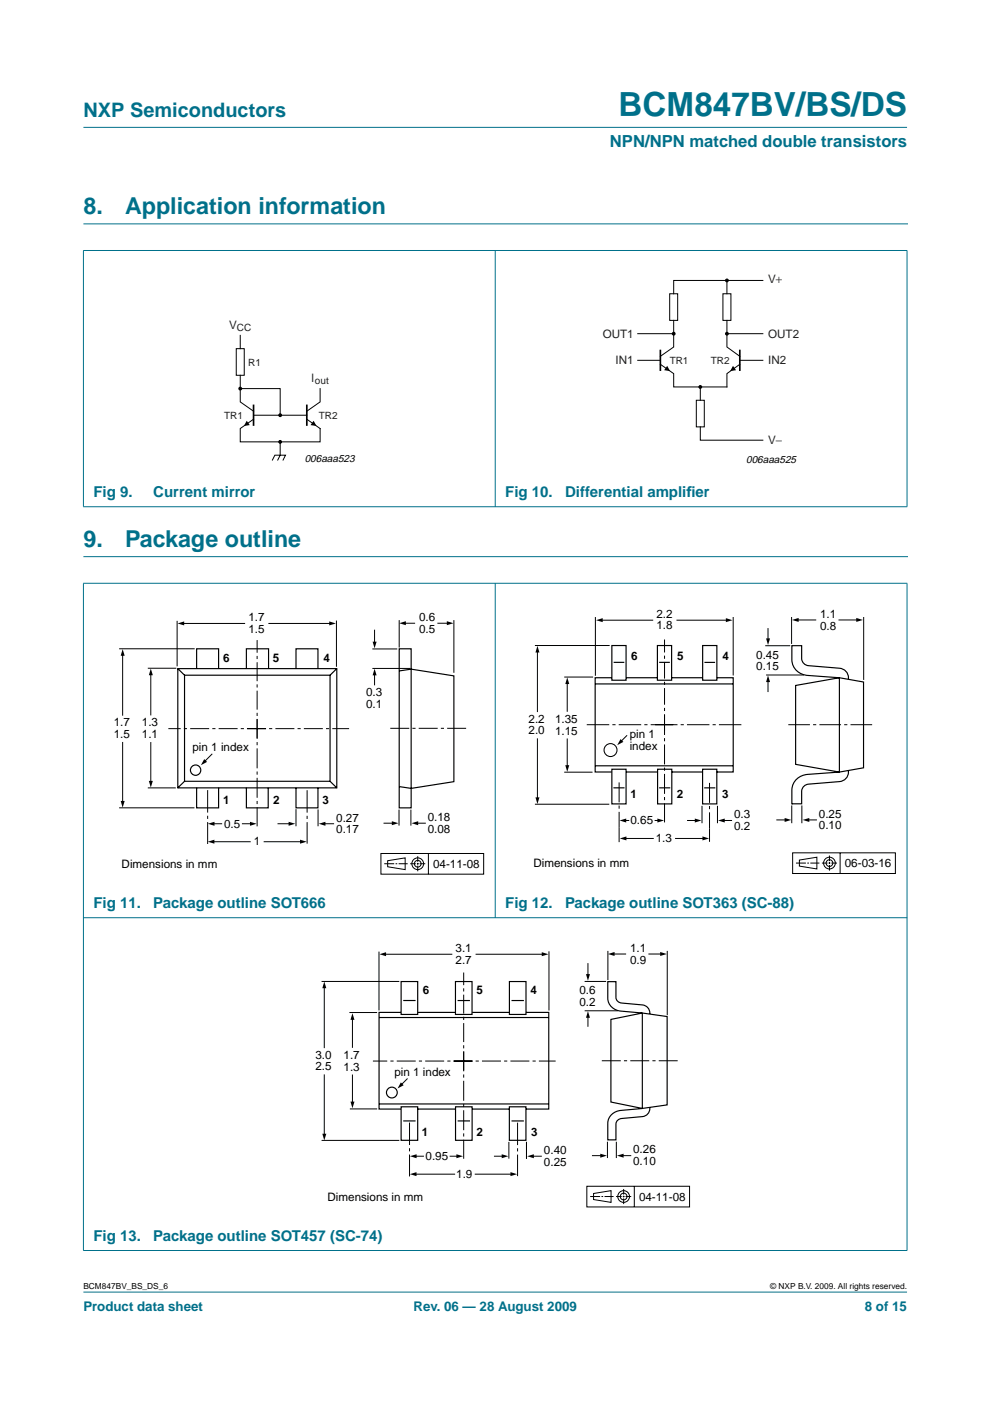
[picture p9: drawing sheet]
<svg xmlns="http://www.w3.org/2000/svg" width="210mm" height="297mm" viewBox="0 0 210 297" stroke-linecap="round" stroke-linejoin="round" font-family="sans-serif">
<g fill="#00708a" stroke="#00708a" stroke-width=".21">
<path d="M17.7 273.9h174.6z"/>
<path d="M17.7 27h174.6z"/>
<path d="M17.7 53.2v54.2z"/>
<path d="M105 53.1v54.4z"/>
<path d="M192.3 53.2v54.2z"/>
<path d="M17.6 53.1h174.8z"/>
<path d="M17.6 107.4h174.8z"/>
<path d="M17.7 123.7v141.4z"/>
<path d="M105 123.6v71z"/>
<path d="M192.3 123.7v141.4z"/>
<path d="M17.6 123.7h174.8z"/>
<path d="M17.6 194.6h174.8z"/>
<path d="M17.6 265.1h174.8z"/>
</g>
<path d="M17.7 47.5h174.7M17.7 118h174.7" fill="none" stroke="#00708a" stroke-width=".21"/>
<g fill="none" stroke="#000" stroke-width=".21">
<path d="M154.1 59.5v2.8M161.7 59.5h-18.9v2.8M50.1 73.9h1.7v5.7h-1.7zM50.9 71.1v2.8M50.9 79.6v5.6l2.9 2M135.2 70.7h7.6M135.2 76.4h4.8M140 77.2l2.8 2v2.8h11.3v-2.8l2.8-2M142 62.3h1.7v5.6h-1.7zM142.8 67.9v5.7l-2.8 1.9M153.3 62.3h1.7v5.6h-1.7zM154.1 67.9v5.7l2.8 1.9"/>
<path d="M154.1 70.7h7.6M156.9 76.4h4.8M50.9 82.4h8.5v5.6M53.8 88.9l-2.9 2v2.8h17v-2.8l-2.9-2M53.8 88h11.2M57.7 97.6l.6-1.1h2.2l-.5 1.1M59.4 93.7v2.8l-.6 1.1M67.9 82.4v2.8l-2.9 2M147.6 84.9h1.7v5.6h-1.7zM148.5 90.5v2.8h13.2M148.5 82v2.9M25.3 137.6h16"/>
<path d="M26 138.8v12.9M37.6 131.6v9.7M38.7 132.2h13.3M56.9 132.2h13.2M71.3 131.6v9.8M78.9 137.6h5.3M79.4 133.5v2.8M84.6 131.5v5.8M85.7 132.1h2.3M92.7 132.1h2.3M96.2 131.5v11.1M113.4 136.9h15.9"/>
<path d="M113.9 138.1v12.9M126.2 130.8v12.5M127.4 131.5h11.1M143.4 131.5h10.8M155.5 130.8v12.4M162.2 136.9h5.3M162.8 133.2v2.4M167.8 130.8v5.7M169 131.4h4.1M177.8 131.4h4M183.1 130.8v13.4M26 157.3v12.8"/>
<path d="M31.3 141.7h6.1M32 142.9v8.8M32 157.3v8.5M45 159.8l-1.6 1.6M78.9 141.7h8.1M79.4 142.9v2.4M113.9 156.5v12.8M119.6 143.5h6.2M120.3 144.7v6.2M120.3 156.6v5.9M133 155.9l-1.3 1.3M162.4 143.1h8.1"/>
<path d="M162.8 144.3v2.4M25.3 171.3h15.9M31.3 167h6M45.1 178.5h8.1M45.2 174.7h1.9M51.3 174.7h2M55.9 178.5h8M58.8 174.7h2.7M62.8 171.6v3.6M67.4 171.6v3.6M68.7 174.7h2.1M81.3 174.5h2.1"/>
<path d="M84.6 171.7v3.3M87.1 171.7v3.3M88.4 174.5h1.9M113.4 170.5h15.8M119.6 163.7h6M131.3 175.4v3.1M132.5 177.8h6.1M132.5 174h.9M138.8 174h.9M143.1 177.8h6.1M145.7 174h1.9M148.8 170.9v3.6"/>
<path d="M150.4 175.7v2.8M152.1 170.9v3.6M153.4 174h1.8M164.6 173.8h2M167.9 170.8v3.7M170 170.8v3.7M171.3 173.8h1.9M80.8 181h21.7v4.3h-21.7zM81.5 183.1h2.1M82.2 182.5l3.7-.6v2.5l-3.7-.6zM83.9 183.1h.3M84.5 183.1h1.9"/>
<path d="M87 183.1h1.2M88.4 183.1h.3M88.6 181.5v1.2M88.6 183v.3M88.6 183.5v1.2M89 183.1h1.2M90.8 181v4.3M168.1 180.8h21.7v4.4h-21.7zM168.8 183h2.1M169.5 182.3l3.7-.6v2.5l-3.7-.6zM171.2 183h.3M171.8 183h1.9"/>
<path d="M174.3 183h1.2M175.7 183h.3M175.9 181.4v1.2M175.9 182.8v.4M175.9 183.4v1.2M176.3 183h1.2M178.1 180.8v4.4M68.2 208.1h16.5M68.8 209.2v13M74.1 214.7h5.9M74.7 215.9v6.3M80.4 201.8v12.4"/>
<path d="M81.5 202.3h14.4M100.8 202.3h14.3M116.4 201.7v12.6M124 208.1h4.5M124 214.3h7M124.7 204.2v2.6M124.7 215.5v2.2M128.9 201.6v6.2M129.9 202.3h2.9M137.5 202.3h2.8M141.5 201.6v13.6M68.8 227.8v12.9"/>
<path d="M74.2 235.1h5.8M74.7 227.8v6M86.4 228.7l-1.3 1.3M68.2 241.8h16.5M88 248.9h8.5M88 245.1h1.9M95.3 245.1h1.8M100.7 248.9h7.8M104.7 245.1h2M107.9 242.1v3.6M111.6 242.1v3.6M112.9 245.1h2"/>
<path d="M124.4 251.5h21.8v4.4h-21.8zM125.1 253.7h2.1M125.5 245h2.1M125.9 253l3.7-.6v2.5l-3.7-.6zM127.5 253.7h.4M128.2 253.7h1.9M128.8 242.1v3.4M130.6 253.7h1.2M130.7 242.1v3.4M131.9 245h1.9M132 253.7h.4M132.2 252.1v1.2"/>
<path d="M132.2 253.5v.4M132.2 254.1v1.2M132.6 253.7h1.2M134.5 251.5v4.4"/>
<circle cx="88.6" cy="183.1" r=".71"/>
<circle cx="88.6" cy="183.1" r="1.24"/>
<circle cx="175.9" cy="183" r=".71"/>
<circle cx="175.9" cy="183" r="1.24"/>
<circle cx="132.2" cy="253.7" r=".71"/>
<circle cx="132.2" cy="253.7" r="1.24"/>
</g>
<g fill="#000">
<path d="M141.5 77.6l.6 1.1-1.3-.2zM155.4 77.6l.7 .9-1.3 .2zM52.3 89.2l.7 .9-1.3 .2zM66.5 89.2l.6 1.1-1.3-.2zM26 137.6l.4 1.4h-.8zM37.6 132.2l1.5-.4v.8zM69.8 131.8l1.4 .4-1.4 .4zM79 136h.8l-.4 1.5zM84.6 132.1l1.5-.4v.9zM94.7 131.7l1.5 .4-1.5 .5zM113.9 136.9l.5 1.4h-.9zM126.4 131.5l1.4-.4v.8z"/>
<path d="M153.9 131.1l1.4 .4-1.4 .4zM162.4 135.4h.9l-.5 1.4zM167.9 131.4l1.4-.4v.9zM181.5 131l1.5 .4-1.5 .5zM32 141.7l.4 1.5h-.8zM79.4 141.8l.4 1.4h-.8zM120.3 143.6l.4 1.4h-.8zM131.6 156.7l.6 .6-1.3 .7zM162.8 143.2l.5 1.4h-.9zM25.6 169.8h.8l-.4 1.4zM31.6 165.6h.8l-.4 1.4zM43.3 160.9l.6 .6-1.3 .7z"/>
<path d="M44 178.5l1.5-.5v.9zM44.1 174.7l1.4-.5v.9zM53 174.2l1.4 .5-1.4 .4zM61.2 174.2l1.4 .5-1.4 .4zM63.6 178l1.4 .5-1.4 .4zM67.6 174.7l1.4-.5v.9zM83.1 174.1l1.4 .4-1.4 .5zM87.3 174.5l1.4-.4v.9zM113.5 169.1h.9l-.5 1.4zM119.9 162.2h.8l-.4 1.4zM131.4 174l1.4-.5v.9zM131.4 177.8l1.4-.5v.9z"/>
<path d="M139.4 173.5l1.4 .5-1.4 .4zM147.3 173.5l1.4 .5-1.4 .4zM148.9 177.3l1.4 .5-1.4 .4zM152.2 174l1.5-.5v.9zM166.4 173.4l1.4 .4-1.4 .5zM170.2 173.8l1.4-.4v.9zM68.8 208.1l.4 1.4h-.9zM74.7 214.8l.5 1.4h-.9zM80.4 202.3l1.5-.4v.8zM114.9 201.9l1.4 .4-1.4 .4zM124.2 206.5h.9l-.4 1.4zM124.7 214.4l.4 1.4h-.9z"/>
<path d="M128.9 202.3l1.4-.5v.9zM140 201.8l1.4 .5-1.4 .4zM74.3 233.6h.9l-.5 1.4zM85 229.5l.6 .6-1.3 .7zM68.3 240.4h.9l-.4 1.4zM86.9 248.9l1.4-.4v.9zM86.9 245.1l1.4-.4v.9zM96.8 244.7l1.4 .4-1.4 .5zM106.4 244.7l1.4 .4-1.4 .5zM108.2 248.5l1.4 .4-1.4 .5zM111.8 245.1l1.4-.4v.9zM127.3 244.6l1.4 .4-1.4 .5z"/>
<path d="M130.8 245l1.4-.4v.9z"/>
</g>
<path d="M140 74.1v4.6M156.9 74.1v4.6M53.8 85.8v4.5M65 85.8v4.5" fill="none" stroke="#000" stroke-width=".35"/>
<g fill="#000" stroke="#000" stroke-width=".25">
<circle cx="154.1" cy="59.5" r=".28"/>
<circle cx="142.8" cy="70.7" r=".28"/>
<circle cx="154.1" cy="70.7" r=".28"/>
<circle cx="50.9" cy="82.4" r=".28"/>
<circle cx="59.4" cy="93.7" r=".28"/>
<circle cx="59.4" cy="88" r=".28"/>
<circle cx="148.5" cy="82" r=".28"/>
</g>
<path d="M19.8 128.4h83.1v57.3h-83.1zM107.2 128.3h83v57.3h-83zM63.5 198.9h83.1v57.3h-83.1z" fill="none" stroke="#fff" stroke-width=".21"/>
<path d="M52.4 154.5h21.6M54.5 156.5v-20.8M56.4 154.5h-20.7M98.8 154.4h-16.5M96.2 225h21.6M98.3 227v-20.8M100.2 225h-21.1M143.7 224.9h-16.5" fill="none" stroke="#000" stroke-width=".21" stroke-dasharray="4 .7 .7 .7" stroke-linecap="butt"/>
<path d="M54.5 152.4v22.8M140.9 151.6v22.8M131.3 165.9v9.5M150.4 166v9.7M98.3 222.9v22.8" fill="none" stroke="#000" stroke-width=".21" stroke-dasharray="4.2 .7 .7 .7" stroke-linecap="butt"/>
<path d="M138.9 153.7h18.6M142.7 153.7h-18.4M44 167.5v11.4M65.1 167.5v11.4M86.8 238v11.4M109.7 238v11.4" fill="none" stroke="#000" stroke-width=".21" stroke-dasharray="4.8 .7 .7 .7" stroke-linecap="butt"/>
<g fill="none" stroke="#000" stroke-width=".25">
<path d="M84.6 137.6h2.6v33.7h-2.6zM129.7 136.9h3v7.3h-3zM139.4 136.9h3v7.3h-3zM149 136.9h3v7.3h-3zM37.7 141.8h33.7v25.2h-33.7zM37.7 141.8l1.4 1.4M39.1 143.2h30.9v22.4h-30.9zM41.7 141.8v-4.2h4.6v4.2M56.9 141.7v-4.1h-4.7v4.1M62.8 141.8v-4.2h4.6v4.2M71.4 141.8l-1.4 1.4M84.6 142.3l2.6-.4 9 1.4v22.4l-9 1.5-2.6-.4"/>
<path d="M126.2 145h29.2M129.7 143.7h-3.5v20h3.4M130.1 140.4h2.3M132.7 143.7h6.7M139.8 140.4h2.2M142.4 143.7h6.6M149.4 140.4h2.2M152 143.7h3.5v20h-3.5M168.7 145.3l9.3-1.6 5.1 .9v18.2l-5.1 .9-9.3-1.6zM179.9 143.9a2.04 2.04 0 0 0-1.9-2.2l-6.6-.6a1.59 1.59 0 0 1-1.4-1.4v-2.8h-2.1v3a3.5 3.5 0 0 0 3.4 3.3l6.7 .5v20l-6.7 .5a3.5 3.5 0 0 0-3.4 3.3v2.9h2.1v-2.7a1.59 1.59 0 0 1 1.4-1.4l6.6-.6a2.04 2.04 0 0 0 1.9-2.2M39.1 165.6l-1.4 1.4M41.7 167v4.3h4.6v-4.3"/>
<path d="M52.2 167v4.3h4.7v-4.3M62.8 167v4.3h4.6v-4.3M70 165.6l1.4 1.4M126.2 162.4h29.2M129.7 163.1h3v7.3h-3zM130.1 167h2.3M132.8 163.7h6.6M139.4 163.1h3v7.3h-3zM139.7 167h2.4M142.5 163.7h6.5M149 163.1h3v7.3h-3zM149.3 167h2.4"/>
<path d="M167.9 170.4h.1M80.4 215.7h35.9M85 214.6h-4.6v20.5h4.5M85 208.1h3.6v7h-3.6zM85.5 212.1h2.6M88.5 214.6h8M96.6 208.1h3.5v7h-3.5zM97 212.1h2.6M100.1 214.6h7.9M108 208.1h3.5v7h-3.5zM108.5 212.1h2.6M111.5 214.6h4.8v20.5h-4.8"/>
<path d="M129.5 216.1l6.7-1.3 5.2 .7v18.8l-5.2 .7-6.7-1.3zM137.8 215v-.2a1.71 1.71 0 0 0-1.6-1.7l-4.4-.4a1.28 1.28 0 0 1-1.2-1.2v-3.4h-1.7v3.6a2.87 2.87 0 0 0 2.8 2.7l4.5 .4v20.2l-4.5 .4a2.92 2.92 0 0 0-2.8 2.8v3.5h1.7v-3.4a1.24 1.24 0 0 1 1.2-1.2l4.4-.4a1.73 1.73 0 0 0 1.6-1.9M80.4 234.1h35.9M85 234.7h3.6v7.1h-3.6zM85.5 237.7h2.6M88.6 235.1h8M96.6 234.7h3.5v7.1h-3.5zM97 237.7h2.7M100.1 235.1h7.9M108 234.7h3.5v7.1h-3.5zM108.5 237.7h2.6"/>
<circle cx="41.5" cy="163.3" r="1.1"/>
<circle cx="83.1" cy="231.6" r="1.14"/>
</g>
<path d="M140.9 155v-19.4" fill="none" stroke="#000" stroke-width=".21" stroke-dasharray="3.5 .7 .7 .7" stroke-linecap="butt"/>
<path d="M184.9 153.7h-18.1" fill="none" stroke="#000" stroke-width=".21" stroke-dasharray="4.6 .7 .7 .7" stroke-linecap="butt"/>
<circle cx="129.4" cy="159" r="1.37" fill="none" stroke="#000" stroke-width=".22"/>
<text font-size="7.1" fill="#00708a" x="131.2" y="24.7">BCM847BV/BS/DS</text>
<g font-size="4.9" fill="#00708a">
<text x="17.7" y="45.5">8.</text>
<text x="26.5" y="45.5">Application information</text>
<text x="17.7" y="116">9.</text>
<text x="26.5" y="116">Package outline</text>
</g>
<text font-size="4.2" fill="#00708a" x="17.7" y="24.9">NXP Semiconductors</text>
<text font-size="3.5" fill="#00708a" x="129.3" y="31.1">NPN/NPN matched double transistors</text>
<g font-size="3.2" fill="#00708a">
<text x="19.8" y="105.3">Fig 9.</text>
<text x="32.5" y="105.3">Current mirror</text>
<text x="107.1" y="105.3">Fig 10.</text>
<text x="119.8" y="105.3">Differential amplif</text>
<text x="145.5" y="105.3">ier</text>
<text x="19.8" y="192.5">Fig 11.</text>
<text x="32.5" y="192.5">Package outline SOT666</text>
<text x="107.1" y="192.5">Fig 12.</text>
<text x="119.8" y="192.5">Package outline SOT363 (SC-88)</text>
<text x="19.8" y="263">Fig 13.</text>
<text x="32.5" y="263">Package outline SOT457 (SC-74)</text>
</g>
<g font-size="2.8" fill="#00708a">
<text x="17.7" y="278">Product data sheet</text>
<text x="87.7" y="278">Rev. 06 — 28 August 2009</text>
<text x="183.4" y="278">8 of 15</text>
</g>
<g font-size="2.5" fill="#231f20">
<text x="162.9" y="60">V+</text>
<text x="48.6" y="69.7">V</text>
<text x="127.8" y="71.6">OUT1</text>
<text x="162.9" y="71.6">OUT2</text>
<text x="130.5" y="77.2">IN1</text>
<text x="162.9" y="77.2">IN2</text>
<text x="66" y="81">l</text>
<text x="162.9" y="94.2">V−</text>
</g>
<g font-size="2.5">
<text x="52.7" y="131.7">1.7</text>
<text x="88.9" y="131.7">0.6</text>
<text x="139.2" y="131">2.2</text>
<text x="173.9" y="131">1.1</text>
<text x="52.7" y="134.1">1.5</text>
<text x="88.9" y="134.2">0.5</text>
<text x="139.2" y="133.5">1.8</text>
<text x="173.9" y="133.5">0.8</text>
<text x="47.3" y="140.3">6</text>
<text x="57.9" y="140.3">5</text>
<text x="68.6" y="140.3">4</text>
<text x="133.8" y="140">6</text>
<text x="143.6" y="140">5</text>
<text x="153.2" y="140">4</text>
<text x="160.3" y="139.6">0.45</text>
<text x="160.3" y="142.1">0.15</text>
<text x="77.6" y="147.6">0.3</text>
<text x="24.1" y="154">1.7</text>
<text x="30.1" y="154">1.3</text>
<text x="77.6" y="150.1">0.1</text>
<text x="112.1" y="153.2">2.2</text>
<text x="112.1" y="155.7">2.0</text>
<text x="117.7" y="153.3">1.35</text>
<text x="117.7" y="155.7">1.15</text>
<text x="24.1" y="156.5">1.5</text>
<text x="30.1" y="156.5">1.1</text>
<text x="40.8" y="159.2">pin 1 index</text>
<text x="133.5" y="156.5">pin 1</text>
<text x="133.5" y="159.1">index</text>
<text x="47.3" y="170.4">1</text>
<text x="57.9" y="170.4">2</text>
<text x="68.4" y="170.4">3</text>
<text x="133.7" y="169.3">1</text>
<text x="143.5" y="169.3">2</text>
<text x="153.1" y="169.3">3</text>
<text x="155.6" y="173.5">0.3</text>
<text x="173.6" y="173.4">0.25</text>
<text x="47.5" y="175.4">0.5</text>
<text x="53.8" y="179.1">1</text>
<text x="71.3" y="174.2">0.27</text>
<text x="71.3" y="176.6">0.17</text>
<text x="90.7" y="174.1">0.18</text>
<text x="90.7" y="176.5">0.08</text>
<text x="133.7" y="174.8">0.65</text>
<text x="139.1" y="178.5">1.3</text>
<text x="155.6" y="176">0.2</text>
<text x="173.6" y="175.8">0.10</text>
<text x="25.8" y="184">Dimensions in mm</text>
<text x="91.8" y="184">04-11-08</text>
<text x="113.1" y="183.9">Dimensions in mm</text>
<text x="179.1" y="183.9">06-03-16</text>
<text x="96.6" y="201.8">3.1</text>
<text x="133.6" y="201.8">1.1</text>
<text x="96.6" y="204.3">2.7</text>
<text x="133.6" y="204.3">0.9</text>
<text x="89.6" y="210.7">6</text>
<text x="101" y="210.7">5</text>
<text x="112.5" y="210.7">4</text>
<text x="122.9" y="210.8">0.6</text>
<text x="122.9" y="213.2">0.2</text>
<text x="66.9" y="224.5">3.0</text>
<text x="66.9" y="227">2.5</text>
<text x="72.8" y="224.5">1.7</text>
<text x="72.8" y="227">1.3</text>
<text x="83.6" y="228.1">pin 1 index</text>
<text x="89.5" y="240.9">1</text>
<text x="90.2" y="245.9">0.95</text>
<text x="101" y="240.9">2</text>
<text x="112.7" y="240.9">3</text>
<text x="115.3" y="244.7">0.40</text>
<text x="134.3" y="244.5">0.26</text>
<text x="96.7" y="249.7">1.9</text>
<text x="115.3" y="247.1">0.25</text>
<text x="134.3" y="247">0.10</text>
<text x="69.4" y="254.6">Dimensions in mm</text>
<text x="135.5" y="254.6">04-11-08</text>
</g>
<g font-size="2.2">
<text x="64.6" y="97.9">006aaa523</text>
<text x="158.2" y="98.1">006aaa525</text>
</g>
<g font-size="2.1" fill="#231f20">
<text x="50.2" y="70.2">CC</text>
<text x="52.6" y="77.6">R1</text>
<text x="142" y="77.2">TR1</text>
<text x="150.7" y="77.2">TR2</text>
<text x="66.8" y="81.5">out</text>
<text x="47.5" y="88.9">TR1</text>
<text x="67.6" y="88.9">TR2</text>
</g>
<g font-size="1.8">
<text x="17.7" y="273.4">BCM847BV_BS_DS_6</text>
<text x="163.3" y="273.4">© NXP B.V. 2009. All rights reserved.</text>
</g>
</svg>
